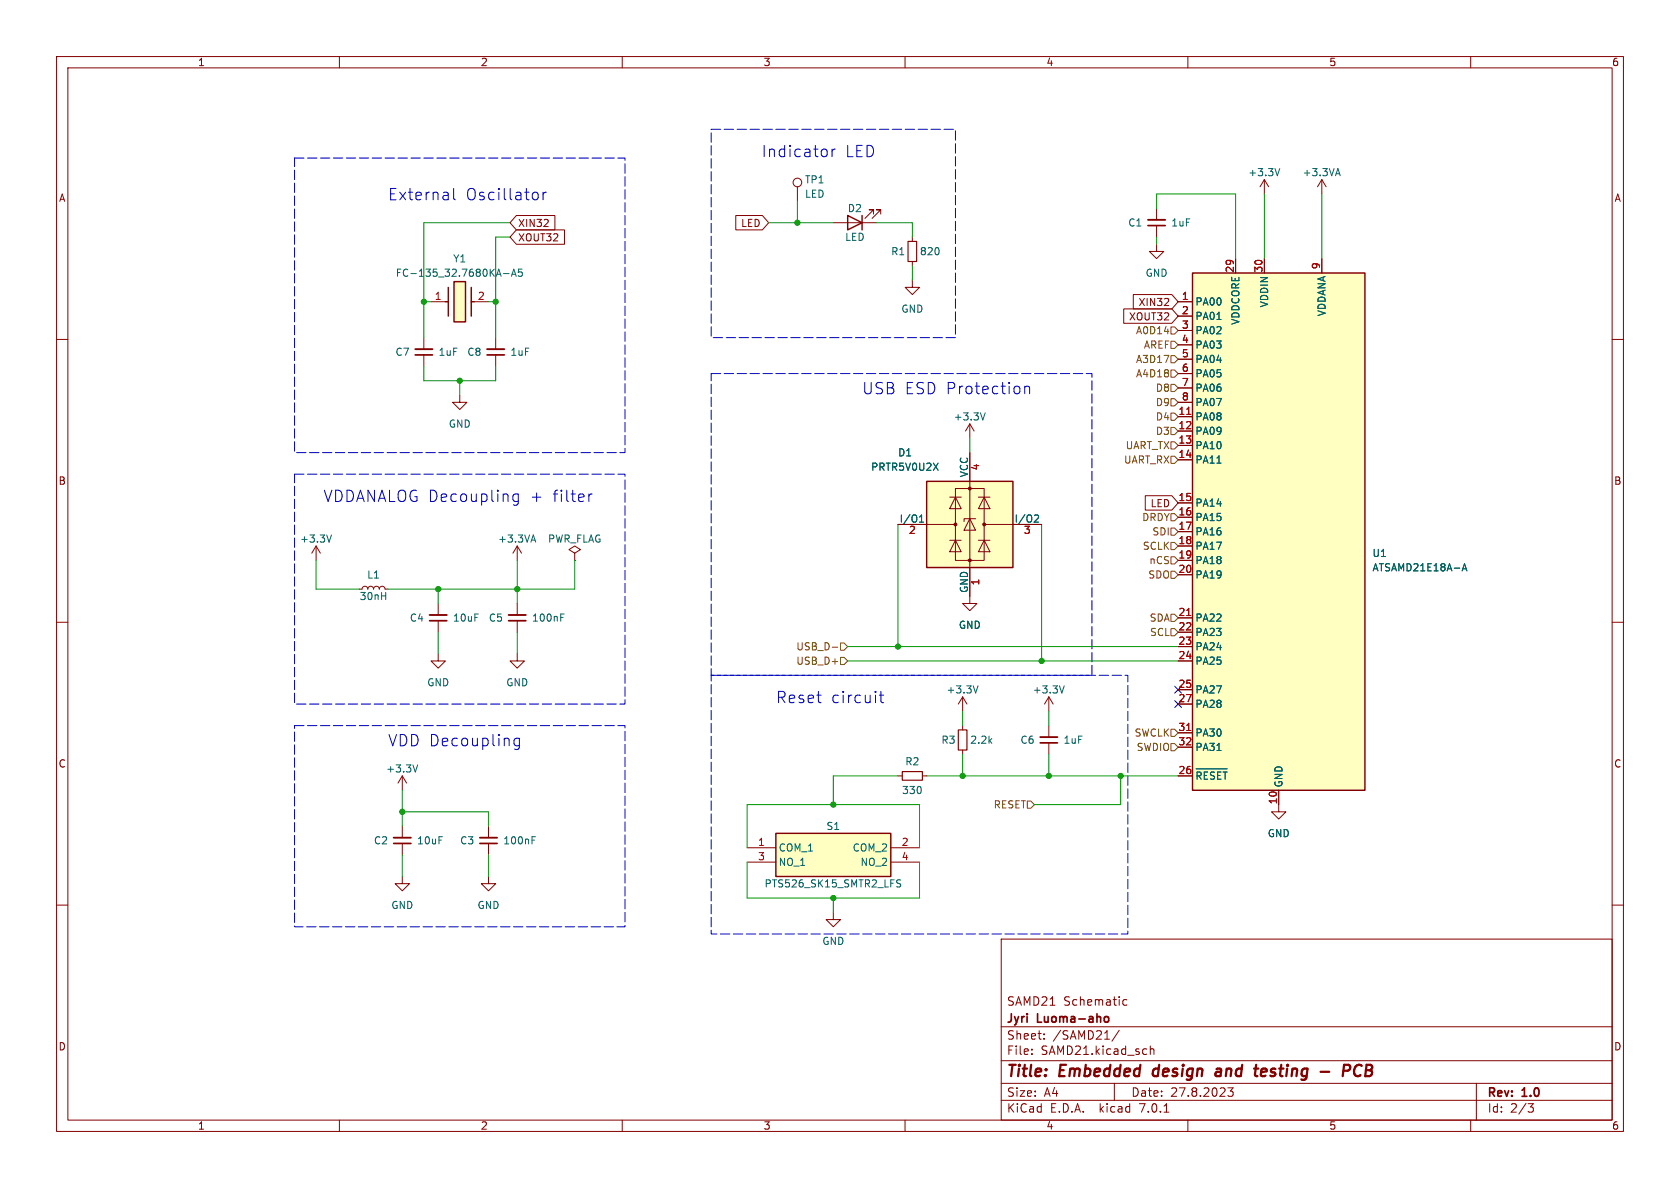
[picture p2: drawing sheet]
<svg xmlns="http://www.w3.org/2000/svg" width="297mm" height="210mm" viewBox="0 0 297 210" stroke-linecap="round" stroke-linejoin="round" font-family="sans-serif">
<g fill="none" stroke="#840000" stroke-width=".18">
<path d="M10 10h277v190h-277zM12 12h273v186h-273zM60 10v2M110 10v2M160 10v2M210 10v2M260 10v2M91.3 38.1h6.8v2.5h-6.8l-1.1-1.2zM130.1 38.1h4.7l1.1 1.3-1.1 1.2h-4.7zM141 33v2.6M147.3 39.4h7.6M154.4 37.8v-.7h-.7h.7l-1.5 1.5"/>
<path d="M155.7 37.8v-.7h-.8h.8l-1.5 1.5M204.5 36.8v2.1M204.5 39.9v2M223.5 31.8v2.5M223.5 31.8l-.7 1.2M223.5 31.8l.8 1.2M233.7 31.8v2.5M233.7 31.8l-.8 1.2M233.7 31.8l.7 1.2M10 60h2M74.9 59.7v2M76.2 53.3h2.5"/>
<path d="M83.8 53.3h2.6M87.6 59.7v2M91.3 40.6h8.5v2.6h-8.5l-1.1-1.3zM161.3 49.5v1.3h1.3l-1.3 1.3-1.3-1.3h1.3M161.3 41.9v.8M161.3 46.2v.8M198.7 54.6h8.5l1.1 1.3-1.1 1.3h-8.5zM200.4 52.1h6.8l1.1 1.2-1.1 1.3h-6.8zM204.5 43.2v1.3h1.2l-1.2 1.2-1.3-1.2h1.3M205.8 54h.8M206.5 52.9v.4M208.3 53.3h2.5"/>
<path d="M208.3 55.9h2.5M208.3 58.4h2.5M218.4 45.7v2.6M223.5 45.7v2.6M233.7 45.7v2.6M285 60h2M74.9 62.7v2.1M81.3 69.9v1.2h1.2l-1.2 1.3-1.3-1.3h1.3M87.6 62.7v2.1M171.4 74.9v2.6M171.4 74.9l-.7 1.3M171.4 74.9l.8 1.3"/>
<path d="M208.3 73.7h2.5M208.3 76.2h2.5M208.3 78.7h2.5M208.3 61h2.5M208.3 63.5h2.5M208.3 66h2.5M208.3 68.6h2.5M208.3 71.1h2.5M55.9 96.5l-.8 1.3M55.9 96.5v2.6M55.9 96.5l.7 1.3M91.4 96.5l-.7 1.3"/>
<path d="M91.4 96.5v2.6M91.4 96.5l.8 1.3M101.6 97.8l1-.6-1-.7-1 .7 1 .6v1.3M101.6 99.1h.1M158.7 92.7h10.2M167.9 95.5h2M167.9 87.9h2M168.9 86.4h5.1v12.7h-5.1zM168.9 95.5l1 2h-2zM168.9 87.9l1 2h-2zM171.4 80v26.7h1.3l-1.3 1.3-1.2-1.3h1.2M171.4 91.7l1.1 2h-2.1z"/>
<path d="M172.5 91.7h-2.1v.5M173 95.5h2M173 87.9h2M174 95.5l1 2h-2zM174 87.9l1 2h-2zM174 92.7h10.1M202.5 87.6h4.7l1.1 1.3-1.1 1.3h-4.7zM208.3 81.3h2.5M208.3 88.9h2.5M208.3 91.4h2.5M208.3 94h2.5M208.3 96.5h2.5"/>
<path d="M208.3 99.1h2.5M10 110h2M63.5 104.1h.5l.2-.3 .3-.2 .4 .2 .1 .3 .2-.3 .3-.2 .4 .2 .1 .3 .2-.3 .4-.2 .3 .2 .2 .3 .1-.3 .4-.2 .3 .2 .2 .3h.5M77.5 115.6v1.2h1.2l-1.2 1.3-1.3-1.3h1.3M77.5 106.7v2M77.5 109.7v2.1M91.4 115.6v1.2h1.3l-1.3 1.3-1.2-1.3h1.2M91.4 106.7v2M91.4 109.7v2.1M208.3 101.6h2.5M208.3 109.2h2.5M208.3 111.8h2.5"/>
<path d="M208.3 114.3h2.5M208.3 116.8h2.5M285 110h2M71.1 137.2l-.7 1.2M71.1 137.2v2.5M71.1 137.2l.8 1.2M158.7 137.2h.8M163.1 137.2h.7M170.2 123.2l-.8 1.3M170.2 123.2v2.5M170.2 128.3v.7M170.2 132.6v.8"/>
<path d="M170.2 123.2l.7 1.3M185.4 123.2v2.5M185.4 128.3v2M185.4 131.3v2.1M185.4 123.2l-.7 1.3M185.4 123.2l.8 1.3M208.3 137.2h2.5M208.3 121.9h2.5M208.3 124.5h2.5M208.3 129.5h2.5M208.3 132.1h2.5M226.1 139.7v3.8h1.2l-1.2 1.3-1.3-1.3h1.3"/>
<path d="M10 160h2M71.1 154.9v1.3h1.3l-1.3 1.3-1.3-1.3h1.3M71.1 146.1v2M71.1 149.1v2M86.4 154.9v1.3h1.2l-1.2 1.3-1.3-1.3h1.3M86.4 146.1v2M86.4 149.1v2M132.1 149.9h5.1M132.1 152.4h5.1M157.5 149.9h5.1M157.5 152.4h5.1M285 160h2"/>
<path d="M147.3 161.3v1.3h1.3l-1.3 1.2-1.3-1.2h1.3M177 166h108v32h-108zM199.2 176.8l-.4-.1-.3 .3v.4l.1 .2h.6M60 198v2M110 198v2M160 198v2M177 194.5h108M177 191.5h108M177 187.5h108M177 181.5h108M182.4 186.3v.1M182.4 185.5v.1"/>
<path d="M184.6 183.6v.1M184.6 182.8v.1M197 191.5v3M197.9 182.1l-1.3 2M203.4 184.9v1.5M203.4 185.5l.2-.1 .3 .1 .1 .9M205.8 196.6h.8M210 198v2M217.1 192.3h.9l-.5 .6 .4 .1v.7l-.2 .1h-.4l-.2-.1M260 198v2M261 191.5v6.5M270.1 195.1h1l-.5 .6 .4 .1 .1 .5-.3 .3h-.4"/>
<circle cx="141" cy="32.3" r=".76"/>
</g>
<path d="M203.8 189.3v.7M215.6 188.9l-.5 .1M215.7 189.5h-.5a.4 .4 0 0 0-.3 .3 .4 .4 0 0 0 .2 .4h.5M221.7 188.9h.8M223.1 189l-.2 .9 .2 .3M223.9 189.4l-1 .2M233.5 189.5h1.5M237.5 189.3h.8a.55 .55 0 0 0 .4-.5 .55 .55 0 0 0-.3-.6h-.8l-.2 2M239.9 188.3a1.11 1.11 0 0 0 0 1.9" fill="none" stroke="#840000" stroke-width=".4"/>
<path d="M202.9 39.9h3.1M73.4 62.7h3.1M86.1 62.7h3.1M75.9 109.7h3.1M89.9 109.7h3.1M183.9 131.3h3M69.6 149.1h3M84.8 149.1h3.1M195.4 179.8l.3-.1 .3 .3-.1 .6-.2 .1-.3-.1" fill="none" stroke="#840000" stroke-width=".3"/>
<path d="M160.5 42.7h1.6v3.5h-1.6zM159.5 136.4h3.6v1.5h-3.6zM169.4 129h1.5v3.6h-1.5z" fill="none" stroke="#840000" stroke-width=".2"/>
<g fill="none" stroke="#006464" stroke-width=".18">
<path d="M226.2 29.8l-.4 1.3M236.2 30.7h.6M236.5 29.8l.4 1.3M89 48.4h1M90.4 48.8l.4-1.2 .5 1.2M90.5 48.5h.6M92.3 47.6h-.6l-.1 .6 .2-.1h.4l.1 .2v.4l-.2 .1-.5-.1M174.2 73l-.5 1.2M58.6 94.6l-.4 1.2M94 95.5h.6M94.3 94.6l.4 1.2M162.6 92.3h.7"/>
<path d="M162.6 91.4l.3-.4v1.3M183.1 91l.4 .1 .1 .3-.8 .9h.8M99.1 108.5h.6M258.5 100.9l.4-1.3 .4 1.3M258.6 100.6h.6M73.8 135.2l-.4 1.3M172.9 121.2l-.4 1.3M188.1 121.2l-.4 1.3M211.5 135.9h5.4M212.4 136.7l-.3-.2h-.5v1.2M213.5 136.5h-.6v1.2M214.7 136.5h-.5l-.2 .2"/>
<path d="M215.9 136.5h-.6v1.2M216.2 136.5h.8M216.6 136.5v1.2M94.1 147.9h.6M158.5 155.9l.7 .5-.2 .4-.5-.1M159.2 155.6l-.5-.1-.2 .3"/>
</g>
<g fill="#ffffc2" stroke="#ffffc2" stroke-width=".18">
<path d="M137.2 147.3h20.3v7.6h-20.3z"/>
<path d="M210.8 48.3h30.5v91.4h-30.5z"/>
<path d="M80.3 49.8h2v7.1h-2z"/>
<path d="M163.8 85.1h15.3v15.2h-15.3z"/>
</g>
<path d="M149.9 38.1l2.5 1.3-2.5 1.2zM152.4 38.1v2.5M78.7 53.3h.5M79.2 50.8v5.1M80.3 49.8h2v7.1h-2zM83.3 53.3h.5M83.3 50.8v5.1M210.8 48.3h30.5v91.4h-30.5zM163.8 85.1h15.3v15.2h-15.3zM137.2 147.3h20.3v7.6h-20.3z" fill="none" stroke="#840000" stroke-width=".25"/>
<path d="M202.9 38.9h3.1M73.4 61.7h3.1M86.1 61.7h3.1M75.9 108.7h3.1M89.9 108.7h3.1M183.9 130.3h3M69.6 148.1h3M84.8 148.1h3.1" fill="none" stroke="#840000" stroke-width=".33"/>
<path d="M209.8 73.3h.7M209.8 108.8h.7M209.8 129.1h.7" fill="none" stroke="#a90000" stroke-width=".18"/>
<g fill="#840000" stroke="#840000" stroke-width=".18">
<circle cx="168.9" cy="92.7" r=".25"/>
<circle cx="171.4" cy="99.1" r=".25"/>
<circle cx="171.4" cy="86.4" r=".25"/>
<circle cx="174" cy="92.7" r=".25"/>
</g>
<g fill="none" stroke="#725600" stroke-width=".18">
<path d="M207 57.8h.6l.7 .6-.7 .7h-.6zM207 73h.6l.7 .7-.7 .6h-.6zM207 65.4h.6l.7 .6-.7 .7h-.6zM207 67.9h.6l.7 .7-.7 .6h-.6zM207 62.9h.6l.7 .6-.7 .6h-.6zM207 70.5h.6l.7 .6-.7 .7h-.6zM207 75.6h.6l.7 .6-.7 .6h-.6zM207 60.3h.6l.7 .7-.7 .6h-.6zM207 78.1h.6l.7 .6-.7 .7h-.6zM207 80.6h.6l.7 .7-.7 .6h-.6zM207 90.8h.6l.7 .6-.7 .7h-.6zM207 93.3h.6l.7 .7-.7 .6h-.6z"/>
<path d="M207 98.4h.6l.7 .7-.7 .6h-.6zM207 95.9h.6l.7 .6-.7 .7h-.6zM147.1 114.4h1M148.6 113.7h.6l.7 .6-.7 .6h-.6zM148.6 116.2h.6l.7 .6-.7 .7h-.6zM207 101h.6l.7 .6-.7 .6h-.6zM207 108.6h.6l.7 .6-.7 .7h-.6zM207 111.1h.6l.7 .7-.7 .6h-.6zM207 131.4h.6l.7 .7-.7 .6h-.6zM207 128.9h.6l.7 .6-.7 .7h-.6zM181.6 141.6h.6l.7 .6-.7 .7h-.6z"/>
</g>
<g fill="none" stroke="#0000c2" stroke-width=".18">
<path d="M80.2 33.3v1.7l.3 .3M94.8 34l.4 .4v.5l-.4 .4M96 34v1.3M96.6 34a.51 .51 0 0 0-.6 .4M147.1 26.4v1.3M147.7 26.4a.51 .51 0 0 0-.6 .3M181.2 68.3v1.3M181.2 68.5a.5 .5 0 0 1 .8 .1v1M91.6 87.3v1.6a.54 .54 0 0 1-.8 .3M91.6 87.4l-.5-.1-.4 .4v.6l.2 .3 .2 .1 .5-.1M104.1 87.3v1.4M104.7 87.3a.51 .51 0 0 0-.6 .4"/>
<path d="M91.8 130.5v1.6a.54 .54 0 0 1-.8 .3M91.8 130.6l-.6-.1-.3 .4v.6l.2 .2 .1 .1 .6-.1M155.4 122.9h.8M155.7 122.2v1.7l.1 .2 .4 .1"/>
</g>
<path d="M52.1 27.9h58.4v52.1h-58.4v-52.1M125.7 22.9h43.2v36.8h-43.2v-36.8M125.7 66h67.3v53.4h-67.3v-53.4M52.1 83.8h58.4v40.7h-58.4v-40.7M125.7 119.4h73.7v45.7h-73.7v-45.7M52.1 128.3h58.4v35.5h-58.4v-35.5" fill="none" stroke="#0000c2" stroke-width=".18" stroke-dasharray="1.7 .6"/>
<g fill="none" stroke="#009600" stroke-width=".18">
<path d="M90.2 39.4h-15.3v20.3M135.9 39.4h11.4M141 35.6v3.8M154.9 39.4h6.4v2.5M204.5 36.8v-2.5h13.9v11.4M223.5 34.3v11.4M233.7 34.3v11.4M74.9 53.3h1.3M86.4 53.3h1.2M90.2 41.9h-2.6v17.8M161.3 47v2.5M204.5 41.9v1.3"/>
<path d="M74.9 64.8v2.5h12.7v-2.5M81.3 67.3v2.6M171.4 77.5v2.5M55.9 99.1v5h7.6M91.4 99.1v7.6M101.6 99.1v5h-33M158.7 92.7v21.6M184.1 92.7v24.1M77.5 104.1v2.6M77.5 111.8v3.8M91.4 111.8v3.8M149.9 116.8h58.4"/>
<path d="M149.9 114.3h58.4M71.1 139.7v6.4M158.7 137.2h-11.4v5M163.8 137.2h44.5M170.2 125.7v2.6M170.2 133.4v3.8M185.4 125.7v2.6M185.4 133.4v3.8M198.1 137.2v5h-15.2M71.1 151.1v3.8M71.1 143.5h15.3v2.6M86.4 151.1v3.8"/>
<path d="M132.1 149.9v-7.7h30.5v7.7M132.1 152.4v6.4h30.5v-6.4M147.3 158.8v2.5"/>
</g>
<path d="M207.7 121.3l1.2 1.2M207.7 123.9l1.2 1.2M208.9 121.3l-1.2 1.2M208.9 123.9l-1.2 1.2" fill="none" stroke="#000084" stroke-width=".18"/>
<g fill="#009600" stroke="#009600" stroke-width=".18">
<circle cx="158.7" cy="114.3" r=".46"/>
<circle cx="141" cy="39.4" r=".46"/>
<circle cx="77.5" cy="104.1" r=".46"/>
<circle cx="71.1" cy="143.5" r=".46"/>
<circle cx="91.4" cy="104.1" r=".46"/>
<circle cx="185.4" cy="137.2" r=".46"/>
<circle cx="184.1" cy="116.8" r=".46"/>
<circle cx="170.2" cy="137.2" r=".46"/>
<circle cx="147.3" cy="142.2" r=".46"/>
<circle cx="147.3" cy="158.8" r=".46"/>
<circle cx="198.1" cy="137.2" r=".46"/>
<circle cx="81.3" cy="67.3" r=".46"/>
<circle cx="74.9" cy="53.3" r=".46"/>
<circle cx="87.6" cy="53.3" r=".46"/>
</g>
<g font-size="2.8" fill="#0000c2">
<text x="134.6" y="27.9">Indicator</text>
<text x="149.4" y="27.9">LED</text>
<text x="68.6" y="35.6">External</text>
<text x="82.3" y="35.6">Oscillator</text>
<text x="152.4" y="69.9">USB ESD Protection</text>
<text x="57.1" y="88.9">VDDANALOG Decoupling</text>
<text x="93.6" y="88.9">+</text>
<text x="97.6" y="88.9">filter</text>
<text x="137.2" y="124.5">Reset</text>
<text x="146.9" y="124.5">circuit</text>
<text x="68.6" y="132.1">VDD Decoupling</text>
</g>
<g font-size="2.8" fill="#840000">
<text x="178" y="190.8">Title:</text>
<text x="187.4" y="190.8">Embedded</text>
<text x="204.6" y="190.8">design</text>
<text x="216.2" y="190.8">and</text>
<text x="223.8" y="190.8">testing</text>
<text x="240.5" y="190.8">PCB</text>
</g>
<g font-size="2.1" fill="#840000">
<text x="178" y="177.9">SAMD21</text>
<text x="188" y="177.9">Schematic</text>
<text x="178" y="183.9">Sheet:</text>
<text x="178" y="181.1">Jyri</text>
<text x="183.5" y="181.1">Luoma-aho</text>
<text x="186.2" y="183.9">/SAMD21/</text>
<text x="178" y="186.6">File:</text>
<text x="184" y="186.6">SAMD21.kicad_sch</text>
<text x="178" y="196.8">KiCad</text>
<text x="178" y="194">Size:</text>
<text x="184.6" y="194">A4</text>
<text x="185.7" y="196.8">E.D.A.</text>
<text x="194.4" y="196.8">kicad</text>
<text x="200" y="194">Date:</text>
<text x="201.5" y="196.8">7.0.1</text>
<text x="206.9" y="194">27.8.2023</text>
<text x="263" y="194.2">Rev:</text>
<text x="263" y="196.8">Id:</text>
<text x="267" y="196.8">2/3</text>
<text x="269.2" y="194.2">1.0</text>
</g>
<g font-size="1.8" fill="#840000">
<text x="35" y="11.8">1</text>
<text x="85" y="11.8">2</text>
<text x="135" y="11.8">3</text>
<text x="185" y="11.8">4</text>
<text x="235" y="11.8">5</text>
<text x="285" y="11.8">6</text>
<text x="10.4" y="35.8">A</text>
<text x="285.4" y="35.8">A</text>
<text x="91.6" y="40.3">XIN32</text>
<text x="130.9" y="40.3">LED</text>
<text x="91.6" y="42.8">XOUT32</text>
<text x="199.5" y="56.8">XOUT32</text>
<text x="201.2" y="54.3">XIN32</text>
<text x="10.3" y="85.8">B</text>
<text x="203.3" y="89.8">LED</text>
<text x="285.3" y="85.8">B</text>
<text x="10.3" y="135.8">C</text>
<text x="285.3" y="135.8">C</text>
<text x="10.3" y="185.8">D</text>
<text x="285.3" y="185.8">D</text>
<text x="35" y="199.8">1</text>
<text x="85" y="199.8">2</text>
<text x="135" y="199.8">3</text>
<text x="185" y="199.8">4</text>
<text x="235" y="199.8">5</text>
<text x="285" y="199.8">6</text>
</g>
<g font-size="1.8" fill="#006464">
<text x="142.2" y="32.6">TP1</text>
<text x="142.2" y="35.1">LED</text>
<text x="220.6" y="31.3">+3.3V</text>
<text x="230.2" y="31.3">+3.3VA</text>
<text x="149.8" y="37.7">D2</text>
<text x="199.4" y="40.2">C1</text>
<text x="207" y="40.2">1uF</text>
<text x="80.1" y="46.5">Y1</text>
<text x="149.3" y="42.7">LED</text>
<text x="157.5" y="45.3">R1</text>
<text x="162.6" y="45.3">820</text>
<text x="69.9" y="49.1">FC-135_32.7680KA-A5</text>
<text x="202.5" y="49.1">GND</text>
<text x="159.3" y="55.4">GND</text>
<text x="211.3" y="54.2">PA00</text>
<text x="211.3" y="56.7">PA01</text>
<text x="211.3" y="59.2">PA02</text>
<text x="219.3" y="57.5" transform="rotate(-90 219.3 57.5)">VDDCORE</text>
<text x="224.3" y="54.5" transform="rotate(-90 224.3 54.5)">VDDIN</text>
<text x="234.5" y="56" transform="rotate(-90 234.5 56)">VDDANA</text>
<text x="69.9" y="63.1">C7</text>
<text x="77.5" y="63.1">1uF</text>
<text x="82.6" y="63.1">C8</text>
<text x="90.2" y="63.1">1uF</text>
<text x="211.3" y="61.8">PA03</text>
<text x="211.3" y="64.3">PA04</text>
<text x="211.3" y="66.9">PA05</text>
<text x="211.3" y="69.4">PA06</text>
<text x="211.3" y="71.9">PA07</text>
<text x="79.3" y="75.8">GND</text>
<text x="168.5" y="74.5">+3.3V</text>
<text x="211.3" y="74.5">PA08</text>
<text x="211.3" y="77">PA09</text>
<text x="153.9" y="83.4">PRTR5V0U2X</text>
<text x="158.7" y="80.8">D1</text>
<text x="211.3" y="79.6">PA10</text>
<text x="211.3" y="82.1">PA11</text>
<text x="171.2" y="84.4" transform="rotate(-90 171.2 84.4)">VCC</text>
<text x="211.3" y="89.7">PA14</text>
<text x="159" y="92.5">I/O1</text>
<text x="179.3" y="92.5">I/O2</text>
<text x="211.3" y="92.3">PA15</text>
<text x="211.3" y="94.8">PA16</text>
<text x="53" y="96.1">+3.3V</text>
<text x="88" y="96.1">+3.3VA</text>
<text x="96.8" y="96.1">PWR_FLAG</text>
<text x="211.3" y="97.3">PA17</text>
<text x="211.3" y="99.9">PA18</text>
<text x="242.6" y="98.6">U1</text>
<text x="242.6" y="101.2">ATSAMD21E18A-A</text>
<text x="63.5" y="106.2">30nH</text>
<text x="64.9" y="102.4">L1</text>
<text x="171.2" y="104.9" transform="rotate(-90 171.2 104.9)">GND</text>
<text x="211.3" y="102.4">PA19</text>
<text x="72.4" y="110">C4</text>
<text x="80" y="110">10uF</text>
<text x="86.4" y="110">C5</text>
<text x="94" y="110">100nF</text>
<text x="169.5" y="111.3">GND</text>
<text x="211.3" y="110">PA22</text>
<text x="211.3" y="112.6">PA23</text>
<text x="211.3" y="115.1">PA24</text>
<text x="211.3" y="117.7">PA25</text>
<text x="75.5" y="121.5">GND</text>
<text x="89.4" y="121.5">GND</text>
<text x="167.3" y="122.7">+3.3V</text>
<text x="182.5" y="122.7">+3.3V</text>
<text x="211.3" y="122.7">PA27</text>
<text x="211.3" y="125.3">PA28</text>
<text x="166.4" y="131.6">R3</text>
<text x="171.5" y="131.6">2.2k</text>
<text x="180.3" y="131.6">C6</text>
<text x="188" y="131.6">1uF</text>
<text x="211.3" y="130.4">PA30</text>
<text x="68.2" y="136.7">+3.3V</text>
<text x="160" y="135.4">R2</text>
<text x="211.3" y="132.9">PA31</text>
<text x="159.4" y="140.5">330</text>
<text x="211.3" y="138.6">~{RESET}</text>
<text x="226.9" y="139.2" transform="rotate(-90 226.9 139.2)">GND</text>
<text x="66" y="149.4">C2</text>
<text x="73.7" y="149.4">10uF</text>
<text x="81.3" y="149.4">C3</text>
<text x="88.9" y="149.4">100nF</text>
<text x="146" y="146.9">S1</text>
<text x="224.1" y="148.1">GND</text>
<text x="137.7" y="150.7">COM_1</text>
<text x="137.7" y="153.2">NO_1</text>
<text x="150.6" y="150.7">COM_2</text>
<text x="152" y="153.2">NO_2</text>
<text x="69.1" y="160.8">GND</text>
<text x="84.4" y="160.8">GND</text>
<text x="135.1" y="157">PTS526_SK15_SMTR2_LFS</text>
<text x="145.3" y="167.2">GND</text>
</g>
<g font-size="1.8" fill="#a90000">
<text x="233.4" y="47.7" transform="rotate(-90 233.4 47.7)">9</text>
<text x="76.8" y="53.1">1</text>
<text x="84.4" y="53.1">2</text>
<text x="208.9" y="53.1">1</text>
<text x="218.2" y="48.3" transform="rotate(-90 218.2 48.3)">29</text>
<text x="223.3" y="48.3" transform="rotate(-90 223.3 48.3)">30</text>
<text x="208.9" y="55.6">2</text>
<text x="208.9" y="58.2">3</text>
<text x="208.9" y="60.7">4</text>
<text x="208.9" y="63.2">5</text>
<text x="208.9" y="65.8">6</text>
<text x="208.9" y="68.3">7</text>
<text x="208.9" y="70.9">8</text>
<text x="208.3" y="73.4">11</text>
<text x="208.3" y="75.9">12</text>
<text x="173.4" y="83.2" transform="rotate(-90 173.4 83.2)">4</text>
<text x="208.3" y="78.5">13</text>
<text x="208.3" y="81">14</text>
<text x="208.3" y="88.6">15</text>
<text x="160.6" y="94.6">2</text>
<text x="180.9" y="94.6">3</text>
<text x="208.3" y="91.2">16</text>
<text x="208.3" y="93.7">17</text>
<text x="208.3" y="96.3">18</text>
<text x="208.3" y="98.8">19</text>
<text x="208.3" y="101.3">20</text>
<text x="173.4" y="103.5" transform="rotate(-90 173.4 103.5)">1</text>
<text x="208.3" y="109">21</text>
<text x="208.3" y="111.5">22</text>
<text x="208.3" y="114">23</text>
<text x="208.3" y="116.6">24</text>
<text x="208.3" y="121.7">25</text>
<text x="208.3" y="124.2">27</text>
<text x="208.3" y="129.3">31</text>
<text x="208.3" y="131.8">32</text>
<text x="208.3" y="136.9">26</text>
<text x="225.8" y="142.2" transform="rotate(-90 225.8 142.2)">10</text>
<text x="134" y="149.6">1</text>
<text x="159.4" y="149.6">2</text>
<text x="134" y="152.1">3</text>
<text x="159.4" y="152.1">4</text>
</g>
<g font-size="1.8" fill="#725600">
<text x="200.7" y="59.2">A0D14</text>
<text x="200.7" y="64.3">A3D17</text>
<text x="202.1" y="61.8">AREF</text>
<text x="200.7" y="66.9">A4D18</text>
<text x="204.2" y="69.4">D8</text>
<text x="204.2" y="71.9">D9</text>
<text x="204.2" y="74.5">D4</text>
<text x="204.2" y="77">D3</text>
<text x="198.6" y="82.1">UART_RX</text>
<text x="198.9" y="79.6">UART_TX</text>
<text x="201.8" y="92.3">DRDY</text>
<text x="203.6" y="94.8">SDI</text>
<text x="201.9" y="97.3">SCLK</text>
<text x="203.1" y="99.9">nCS</text>
<text x="202.9" y="102.4">SDO</text>
<text x="203.1" y="110">SDA</text>
<text x="203.2" y="112.6">SCL</text>
<text x="140.7" y="115.1">USB_D-</text>
<text x="140.7" y="117.7">USB_D+</text>
<text x="200.5" y="130.4">SWCLK</text>
<text x="200.8" y="132.9">SWDIO</text>
<text x="175.5" y="143.1">RESET</text>
</g>
</svg>
